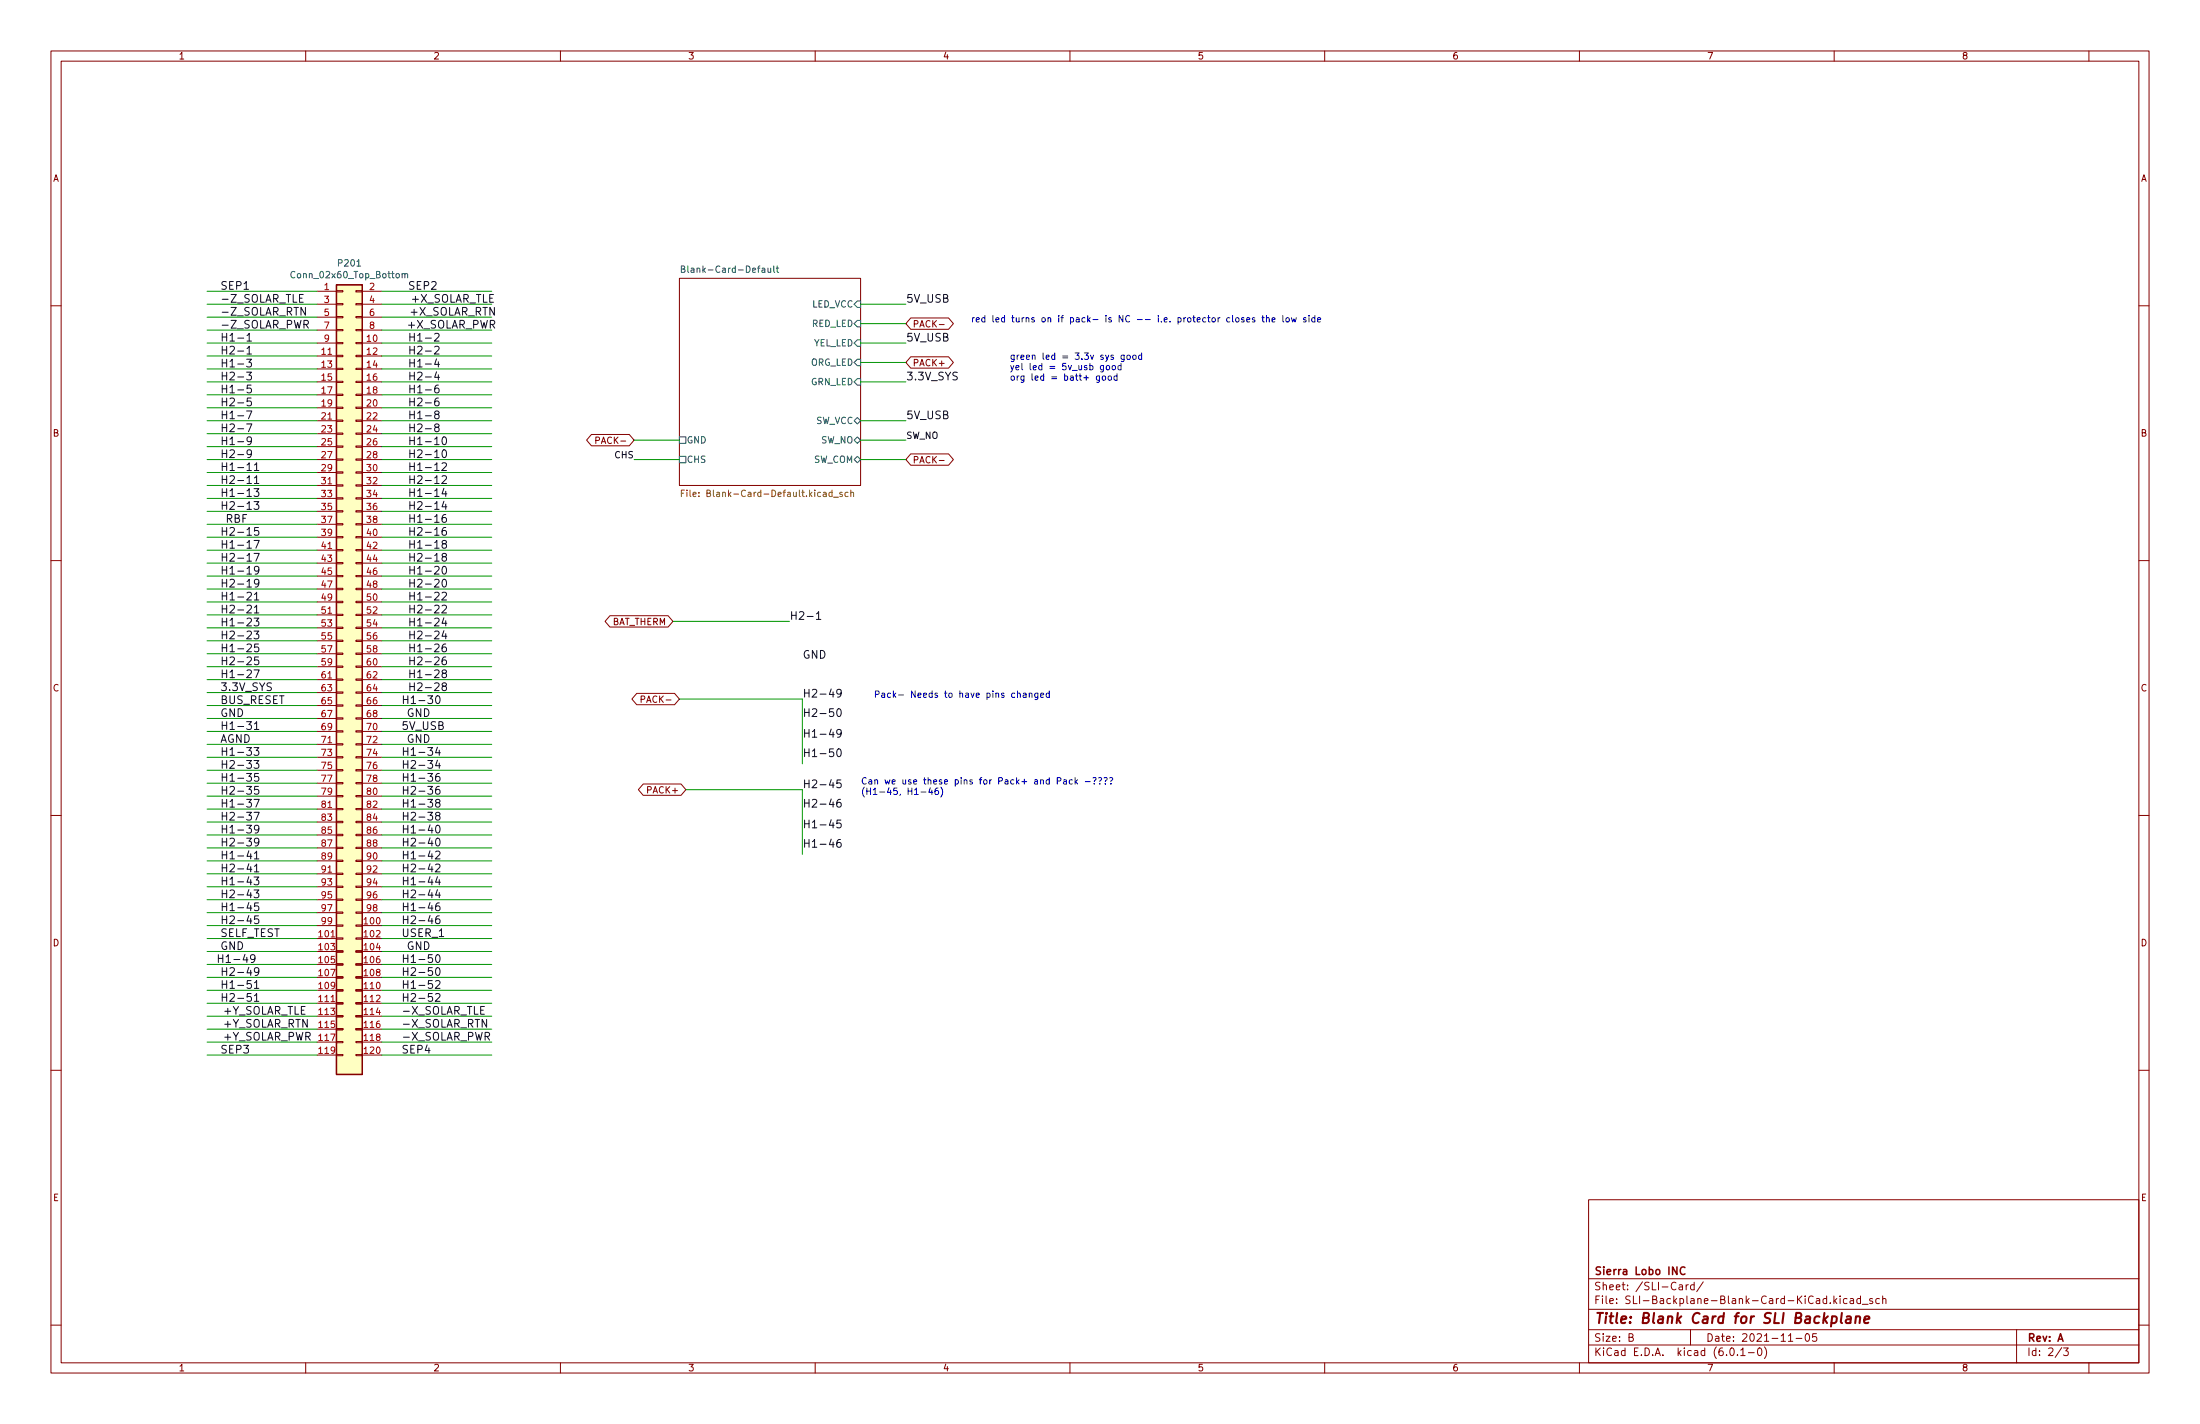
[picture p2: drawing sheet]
<svg xmlns="http://www.w3.org/2000/svg" width="432mm" height="279mm" viewBox="0 0 432 279" stroke-linecap="round" stroke-linejoin="round" font-family="sans-serif">
<g fill="none" stroke="#840000" stroke-width=".2">
<path d="M10 10h411.8v259.4h-411.8zM12 12h407.8v255.4h-407.8zM60 10v2M110 10v2M160 10v2M210 10v2M260 10v2M310 10v2M360 10v2M410 10v2M10 60h2M62.2 57.2h3.8"/>
<path d="M62.2 59.7h3.8M66 59.6h1.3v.2h-1.3zM66 57h1.3v.3h-1.3zM69.8 59.6h1.3v.2h-1.3zM69.8 57h1.3v.3h-1.3zM71.1 57.2h3.8M71.1 59.7h3.8M133.3 54.6h35.6v40.7h-35.6zM419.8 60h2M62.2 67.3h3.8M62.2 69.9h3.8M62.2 72.4h3.8"/>
<path d="M62.2 74.9h3.8M62.2 77.5h3.8M62.2 62.2h3.8M62.2 64.8h3.8M66 79.9h1.3v.2h-1.3zM66 77.3h1.3v.3h-1.3zM66 74.8h1.3v.3h-1.3zM66 72.3h1.3v.2h-1.3zM66 69.7h1.3v.3h-1.3zM66 67.2h1.3v.2h-1.3zM66 64.6h1.3v.3h-1.3zM66 62.1h1.3v.3h-1.3z"/>
<path d="M69.8 79.9h1.3v.2h-1.3zM69.8 77.3h1.3v.3h-1.3zM69.8 74.8h1.3v.3h-1.3zM69.8 72.3h1.3v.2h-1.3zM69.8 69.7h1.3v.3h-1.3zM69.8 67.2h1.3v.2h-1.3zM69.8 64.6h1.3v.3h-1.3zM69.8 62.1h1.3v.3h-1.3zM71.1 67.3h3.8M71.1 69.9h3.8M71.1 72.4h3.8M71.1 74.9h3.8"/>
<path d="M71.1 77.5h3.8M71.1 62.2h3.8M71.1 64.8h3.8M178.8 70h7.4l.9 1.1-.9 1.1h-7.4l-1-1.1zM178.8 62.4h7.4l.9 1.1-.9 1.1h-7.4l-1-1.1zM184.3 63.7h1M62.2 80h3.8M62.2 82.6h3.8M62.2 85.1h3.8M62.2 87.6h3.8M62.2 90.2h3.8M62.2 92.7h3.8"/>
<path d="M62.2 95.3h3.8M62.2 97.8h3.8M66 97.7h1.3v.2h-1.3zM66 95.1h1.3v.3h-1.3zM66 92.6h1.3v.2h-1.3zM66 90h1.3v.3h-1.3zM66 87.5h1.3v.3h-1.3zM66 85h1.3v.2h-1.3zM66 82.4h1.3v.3h-1.3zM69.8 97.7h1.3v.2h-1.3zM69.8 95.1h1.3v.3h-1.3zM69.8 92.6h1.3v.2h-1.3z"/>
<path d="M69.8 90h1.3v.3h-1.3zM69.8 87.5h1.3v.3h-1.3zM69.8 85h1.3v.2h-1.3zM69.8 82.4h1.3v.3h-1.3zM71.1 80h3.8M71.1 82.6h3.8M71.1 85.1h3.8M71.1 87.6h3.8M71.1 90.2h3.8M71.1 92.7h3.8M71.1 95.3h3.8M71.1 97.8h3.8"/>
<path d="M116.1 85.2h7.4l1 1.2-1 1.1h-7.4l-1-1.1zM116.9 86.4h.6l.1-.5-.7-.1v1.2M178.8 89.1h7.4l.9 1.1-.9 1.1h-7.4l-1-1.1zM184.3 90.4h1M10 110h2M62.2 100.3h3.8M62.2 102.9h3.8M62.2 105.4h3.8M62.2 108h3.8M62.2 110.5h3.8M62.2 113h3.8M62.2 115.6h3.8"/>
<path d="M62.2 118.1h3.8M66 118h1.3v.2h-1.3zM66 115.4h1.3v.3h-1.3zM66 112.9h1.3v.3h-1.3zM66 110.4h1.3v.2h-1.3zM66 107.8h1.3v.3h-1.3zM66 105.3h1.3v.2h-1.3zM66 102.7h1.3v.3h-1.3zM66 100.2h1.3v.3h-1.3zM69.8 118h1.3v.2h-1.3zM69.8 115.4h1.3v.3h-1.3zM69.8 112.9h1.3v.3h-1.3z"/>
<path d="M69.8 110.4h1.3v.2h-1.3zM69.8 107.8h1.3v.3h-1.3zM69.8 105.3h1.3v.2h-1.3zM69.8 102.7h1.3v.3h-1.3zM69.8 100.2h1.3v.3h-1.3zM71.1 100.3h3.8M71.1 102.9h3.8M71.1 105.4h3.8M71.1 108h3.8M71.1 110.5h3.8M71.1 113h3.8M71.1 115.6h3.8"/>
<path d="M71.1 118.1h3.8M419.8 110h2M62.2 120.7h3.8M62.2 123.2h3.8M62.2 125.7h3.8M62.2 128.3h3.8M62.2 130.8h3.8M62.2 133.4h3.8M62.2 135.9h3.8M62.2 138.4h3.8M66 138.3h1.3v.3h-1.3zM66 135.8h1.3v.2h-1.3z"/>
<path d="M66 133.2h1.3v.3h-1.3zM66 130.7h1.3v.2h-1.3zM66 128.1h1.3v.3h-1.3zM66 125.6h1.3v.3h-1.3zM66 123.1h1.3v.2h-1.3zM66 120.5h1.3v.3h-1.3zM69.8 138.3h1.3v.3h-1.3zM69.8 135.8h1.3v.2h-1.3zM69.8 133.2h1.3v.3h-1.3zM69.8 130.7h1.3v.2h-1.3zM69.8 128.1h1.3v.3h-1.3zM69.8 125.6h1.3v.3h-1.3z"/>
<path d="M69.8 123.1h1.3v.2h-1.3zM69.8 120.5h1.3v.3h-1.3zM71.1 120.7h3.8M71.1 123.2h3.8M71.1 125.7h3.8M71.1 128.3h3.8M71.1 130.8h3.8M71.1 133.4h3.8M71.1 135.9h3.8M71.1 138.4h3.8M119.7 120.8h11.4l1 1.1-1 1.1h-11.4l-.9-1.1zM125 136h7.4l.9 1.2-.9 1.1h-7.4l-1-1.1z"/>
<path d="M125.8 137.2h.6l.1-.5-.7-.1v1.2M10 160h2M62.2 141h3.8M62.2 143.5h3.8M62.2 146.1h3.8M62.2 148.6h3.8M62.2 151.1h3.8M62.2 153.7h3.8M62.2 156.2h3.8M62.2 158.8h3.8M66 158.6h1.3v.3h-1.3zM66 156.1h1.3v.2h-1.3z"/>
<path d="M66 153.5h1.3v.3h-1.3zM66 151h1.3v.3h-1.3zM66 148.5h1.3v.2h-1.3zM66 145.9h1.3v.3h-1.3zM66 143.4h1.3v.2h-1.3zM66 140.8h1.3v.3h-1.3zM69.8 158.6h1.3v.3h-1.3zM69.8 156.1h1.3v.2h-1.3zM69.8 153.5h1.3v.3h-1.3zM69.8 151h1.3v.3h-1.3zM69.8 148.5h1.3v.2h-1.3zM69.8 145.9h1.3v.3h-1.3z"/>
<path d="M69.8 143.4h1.3v.2h-1.3zM69.8 140.8h1.3v.3h-1.3zM71.1 141h3.8M71.1 143.5h3.8M71.1 146.1h3.8M71.1 148.6h3.8M71.1 151.1h3.8M71.1 153.7h3.8M71.1 156.2h3.8M71.1 158.8h3.8M126.2 153.8h7.5l.9 1.1-.9 1.2h-7.5l-.9-1.2zM419.8 160h2"/>
<path d="M62.2 161.3h3.8M62.2 163.8h3.8M62.2 166.4h3.8M62.2 168.9h3.8M62.2 171.5h3.8M62.2 174h3.8M62.2 176.5h3.8M62.2 179.1h3.8M66 178.9h1.3v.3h-1.3zM66 176.4h1.3v.3h-1.3zM66 173.9h1.3v.2h-1.3zM66 171.3h1.3v.3h-1.3z"/>
<path d="M66 168.8h1.3v.2h-1.3zM66 166.2h1.3v.3h-1.3zM66 163.7h1.3v.3h-1.3zM66 161.2h1.3v.2h-1.3zM69.8 178.9h1.3v.3h-1.3zM69.8 176.4h1.3v.3h-1.3zM69.8 173.9h1.3v.2h-1.3zM69.8 171.3h1.3v.3h-1.3zM69.8 168.8h1.3v.2h-1.3zM69.8 166.2h1.3v.3h-1.3zM69.8 163.7h1.3v.3h-1.3zM69.8 161.2h1.3v.2h-1.3z"/>
<path d="M71.1 161.3h3.8M71.1 163.8h3.8M71.1 166.4h3.8M71.1 168.9h3.8M71.1 171.5h3.8M71.1 174h3.8M71.1 176.5h3.8M71.1 179.1h3.8M62.2 181.6h3.8M62.2 184.2h3.8M62.2 186.7h3.8M62.2 189.2h3.8"/>
<path d="M62.2 191.8h3.8M62.2 194.3h3.8M62.2 196.9h3.8M62.2 199.4h3.8M66 199.3h1.3v.2h-1.3zM66 196.7h1.3v.3h-1.3zM66 194.2h1.3v.2h-1.3zM66 191.6h1.3v.3h-1.3zM66 189.1h1.3v.3h-1.3zM66 186.6h1.3v.2h-1.3zM66 184h1.3v.3h-1.3zM66 181.5h1.3v.2h-1.3z"/>
<path d="M69.8 199.3h1.3v.2h-1.3zM69.8 196.7h1.3v.3h-1.3zM69.8 194.2h1.3v.2h-1.3zM69.8 191.6h1.3v.3h-1.3zM69.8 189.1h1.3v.3h-1.3zM69.8 186.6h1.3v.2h-1.3zM69.8 184h1.3v.3h-1.3zM69.8 181.5h1.3v.2h-1.3zM71.1 181.6h3.8M71.1 184.2h3.8M71.1 186.7h3.8M71.1 189.2h3.8"/>
<path d="M71.1 191.8h3.8M71.1 194.3h3.8M71.1 196.9h3.8M71.1 199.4h3.8M10 210h2M62.2 201.9h3.8M62.2 204.5h3.8M62.2 207h3.8M66 206.9h1.3v.2h-1.3zM66 204.3h1.3v.3h-1.3zM66 201.8h1.3v.3h-1.3zM69.8 206.9h1.3v.2h-1.3z"/>
<path d="M69.8 204.3h1.3v.3h-1.3zM69.8 201.8h1.3v.3h-1.3zM71.1 201.9h3.8M71.1 204.5h3.8M71.1 207h3.8M419.8 210h2M311.8 235.4h108v32h-108zM10 260h2M311.8 256.9h108M311.8 250.9h108M329.6 252.2h.6v.9M330.2 252.4l-.5 .1-.2 .2 .2 .4 .5-.1"/>
<path d="M330.9 252.1v1M331.4 252.1l-.5 .3M332.5 252.2l-.4-.1-.3 .3 .1 .6h.6M332.5 251.6v1.5M334.3 251.5l-1.3 1.9M359.2 255.6v.2M359.9 254.3v1.5M360.1 255.2l.4 .6M360.5 254.8l-.6 .6M361.2 254.3v.1M361.2 254.8v1M362.5 254.9l-.4-.1-.3 .3 .1 .6h.6"/>
<path d="M363.2 254.9h.5l.1 .9M363.8 255.1l-.5 .1-.2 .2 .2 .4 .5-.1M365.2 254.9l-.5-.1-.3 .3 .2 .6h.6M365.2 254.3v1.5M365.5 255.9h1.2M367.5 254.9l-.3-.1-.3 .2 .1 .2 .5 .2v.3h-.6M368.9 254.9l-.5-.1-.2 .3 .1 .6h.6M369.5 254.9l.2-.1 .4 .1 .1 .9M369.5 254.3v1.5M419.8 260h2M60 267.4v2M110 267.4v2"/>
<path d="M160 267.4v2M210 267.4v2M260 267.4v2M310 267.4v2M311.8 263.9h108M311.8 260.9h108M319.7 262.4l.7-.1 .1-.2-.1-.4h-.7v1.5h.6l.3-.3a.39 .39 0 0 0-.4-.5M331.8 260.9v3M339.7 264.5h.2a.8 .8 0 0 1 .5 .7 .8 .8 0 0 1-.5 .8 1 1 0 0 1-.2-1.5zM341 265.8v.2M341.7 264.9l.4-.4v1.5M341.7 266h.8"/>
<path d="M343.2 265.4h1.1M345.1 264.6l.2-.1a.8 .8 0 0 1 .5 .7 .8 .8 0 0 1-.5 .8l-.2-.2-.2-.4zM346.3 264.3a1.72 1.72 0 0 1 0 2.2M351 263.2h.9M352.5 262.6h1.2M354.5 261.7h.2a.8 .8 0 0 1 .5 .7 .8 .8 0 0 1-.5 .8 1 1 0 0 1-.2-1.5zM356.5 261.7h-.7l-.1 .7 .2-.2 .5 .1 .2 .2-.1 .5-.2 .2-.6-.2M360 267.4v2M395.8 260.9v6.5M404.7 264.4l-1.3 1.9M405 264.5h.9l-.5 .5 .5 .2v.6l-.2 .2-.7-.2M410 267.4v2"/>
</g>
<path d="M359.6 258.4h.8l.1 .3v.5a.66 .66 0 0 1-1 .3M361.5 257.6l-.2 1.7 .2 .3M362.5 258.4h.7v1.2M363.3 258.7l-.7 .1a.4 .4 0 0 0-.3 .4 .4 .4 0 0 0 .2 .4l.7-.1M364.3 258.5a.49 .49 0 0 1 .8 .1l-.1 1M364.3 258.3l-.2 1.3M365.9 258.9l1-.2-.1-.3h-.7l-.2 .9 .2 .3 .6-.1" fill="none" stroke="#840000" stroke-width=".4"/>
<path d="M330.7 248.7a.6 .6 0 0 0-.7 0 .6 .6 0 0 0-.2 .7 .56 .56 0 0 0 .3 .6 .56 .56 0 0 0 .6-.1" fill="none" stroke="#840000" stroke-width=".3"/>
<path d="M133.3 54.6h35.6v40.7h-35.6z" fill="#fff" stroke="#fff" stroke-width=".2"/>
<g fill="none" stroke="#006464" stroke-width=".2">
<path d="M57.9 53.4a.6 .6 0 0 0-.9 .4 .6 .6 0 0 0 .6 .7l.3-.1M78.9 53.8l.5-.1 .1 .8M78.9 53.7v.8M79.5 53.9l.1-.2h.3l.1 .8M133.7 52.8l.6-.1v-.4l-.6-.1v1.3h.5l.3-.5-.3-.2M150.7 52.6l.1 .8 .5-.1M151.3 52.6v.9M151.9 52.2v1.1l.2 .2M152.4 52.6h.4M152.5 52.2v1.1l.3 .2M168.3 59.1h.6v1.2h-.6l-.7-.6zM168.3 70.5h.6v1.3h-.6l-.7-.7z"/>
<path d="M168.3 74.3h.6v1.3h-.6l-.7-.7zM168.3 66.7h.6v1.2h-.6l-.7-.6zM168.3 62.9h.6v1.2h-.6l-.7-.6zM133.3 85.7h1.3v1.3h-1.3zM133.3 89.5h1.3v1.3h-1.3zM167.6 86.4l.7-.7 .6 .7-.6 .6zM167.6 90.2l.7-.7 .6 .7-.6 .6zM167.6 82.6l.7-.7 .6 .7-.6 .6z"/>
</g>
<path d="M133.7 96.8h.5M134.3 96.2h-.6v1.2M134.8 96.2v.1M134.8 96.6v.8M135.4 96.2v1l.2 .2M163.6 97.6h1M165.3 96.6h-.3l-.2 .2 .1 .1 .4 .2v.3h-.5M166.4 96.6h-.3l-.3 .2 .2 .6h.4M167 96.7l.5-.1v.8M167 96.2v1.2" fill="none" stroke="#725600" stroke-width=".2"/>
<path d="M66 55.9h5.1v154.9h-5.1z" fill="#ffffc2" stroke="#ffffc2" stroke-width=".2"/>
<path d="M66 55.9h5.1v154.9h-5.1z" fill="none" stroke="#840000" stroke-width=".25"/>
<g fill="none" stroke="#0f0f0f" stroke-width=".2">
<path d="M58.8 58.5h.5M59.5 57.8h-.7v1.5h.7M48.4 73h1l-.6 .6 .5 .1v.7l-.2 .1-.7-.1M48.4 70.5h1l-.6 .6 .5 .1v.7l-.2 .1-.7-.1M48.5 65.8l.4-.4v1.5M48.5 68.4l.4-.5v1.6M48.5 66.9h.9M48.5 69.5h.9M49.3 75.6h-.7l-.1 .7 .2-.2 .5 .1 .2 .2-.1 .5-.2 .2-.6-.2M49.3 78.1h-.7l-.1 .7 .2-.1 .5 .1 .2 .2-.1 .5-.2 .1-.6-.1M59.7 63.7l.7-.1 .1-.2v-.4l-.3-.1h-.5v1.5M59.9 60.3v1.5l-.8-1.5v1.5"/>
<path d="M60 63.7l.5 .7M85.3 68.1l.6-.2 .2 .2 .1 .3-1 1.1h1M85.3 65.5l.6-.1 .2 .1 .1 .3-1 1.1h1M85.7 72.9l-.4 1.1h1M85.7 70.4l-.4 1.1h1M86 78.1a.6 .6 0 0 0-.7 .7v.5l.2 .3h.4l.2-.1 .1-.5-.2-.2-.4-.1-.3 .3M86 75.6a.6 .6 0 0 0-.7 .6v.6l.2 .2 .4 .1 .2-.2 .1-.5-.2-.2-.4-.1-.3 .3M86 71v1M86 73.5v1M48.4 80.6h1l-.6 1.6M48.4 83.2h1l-.6 1.5M48.5 92.3h.9"/>
<path d="M48.5 94.9h.9M49.4 86.4l-.3 .3-.5-.1-.1-.2 .1-.6 .5-.1 .2 .2a1.01 1.01 0 0 1-.4 1.3h-.3M49.4 88.9l-.3 .3-.5-.1-.1-.2 .1-.6h.5l.2 .1a1.01 1.01 0 0 1-.4 1.4h-.3M49.9 95.9h.9l-.5 .6 .4 .1v.7l-.2 .1-.6-.1M49.9 98.4h.9l-.5 .6 .4 .1v.7l-.2 .1-.6-.1M49.9 91.2l.5-.4v1.5M49.9 93.8l.5-.5v1.6M49.9 92.3h.9M49.9 94.9h.9M85.6 83.8l-.3-.3 .1-.2 .2-.1 .4 .1 .2 .2-.1 .2-.6 .2-.2 .2v.3l.3 .3h.3l.3-.3v-.3l-.3-.3M85.6 81.3l-.3-.3 .1-.2 .2-.2 .4 .1 .2 .2-.1 .2-.6 .3-.2 .2v.3l.3 .3h.3l.3-.3v-.3l-.3-.3M86.8 90.9l.5-.1 .3 .1v.3l-.9 1.1h.9"/>
<path d="M86.8 93.5l.5-.2 .3 .2v.3l-.9 1.1h.9M86.9 85.9l.2-.2a.81 .81 0 0 1 .6 .8 .81 .81 0 0 1-.6 .7l-.2-.1-.1-.4zM87 88.3h.1a.81 .81 0 0 1 .6 .7 .81 .81 0 0 1-.6 .8 1.01 1.01 0 0 1-.1-1.5zM87.1 98.3l-.3 1.1h.9M87.1 95.8l-.3 1.1h.9M87.5 96.4v1M87.5 98.9v1M48.5 116.3l.6-.1 .2 .1 .1 .3-1 1.1h1M48.5 118.9l.6-.2 .2 .2 .1 .3-1 1.1h1M49.9 108.6h1l-.7 1.5M49.9 106h1l-.7 1.6M49.9 116.6l.5-.4v1.5"/>
<path d="M49.9 119.2l.5-.5v1.6M49.9 117.7h.9M50.7 103.5h-.7l-.1 .7 .3-.1 .5 .1 .1 .2-.1 .5-.2 .1-.6-.1M50.8 114.3l-.3 .3-.4-.1-.2-.2 .2-.6h.4l.2 .1a1.01 1.01 0 0 1-.3 1.4h-.3M50.8 111.8l-.3 .3-.4-.1-.2-.2 .2-.6 .4-.1 .2 .2a1.01 1.01 0 0 1-.3 1.3h-.3M86.8 118.9l.5-.2 .3 .2v.3l-.9 1.1h.9M86.8 116.3l.5-.1 .3 .1v.3l-.9 1.1h.9M86.9 113.8l.2-.1a.81 .81 0 0 1 .6 .7 .81 .81 0 0 1-.6 .8l-.2-.2-.1-.4zM86.9 111.3l.2-.2a.81 .81 0 0 1 .6 .8 .81 .81 0 0 1-.6 .7l-.2-.1-.1-.4zM87.1 109.2l-.3-.3v-.2l.3-.1 .4 .1 .1 .2v.2l-.7 .2-.1 .2v.3l.3 .3h.2l.3-.3v-.3l-.3-.3M87.1 106.7l-.3-.3v-.2l.3-.2 .4 .1 .1 .2v.2l-.7 .3-.1 .2v.3l.3 .3h.2l.3-.3v-.3l-.3-.3M87.5 101a.6 .6 0 0 0-.7 .6v.6l.1 .2 .4 .1 .3-.2v-.5l-.1-.2-.4-.1-.3 .3"/>
<path d="M87.5 103.5a.6 .6 0 0 0-.7 .7v.5l.1 .3h.4l.3-.1v-.5l-.1-.2-.4-.1-.3 .3M49.9 131.4h1l-.7 1.6M49.9 123.8h.9l-.5 .6 .4 .1v.7l-.2 .1-.6-.1M49.9 121.3h.9l-.5 .6 .4 .1v.7l-.2 .1-.6-.1M49.9 120.3h.9M50.7 128.9h-.7l-.1 .7 .3-.1 .5 .1 .1 .2-.1 .5-.2 .1-.6-.1M50.7 126.4h-.7l-.1 .7 .3-.2 .5 .1 .1 .2-.1 .5-.2 .2-.6-.2M85.6 136.7l.3-.2a.81 .81 0 0 1 .5 .8 .81 .81 0 0 1-.5 .7l-.3-.1-.1-.4zM87.1 132.1l-.3-.3v-.2l.3-.2 .4 .1 .1 .2v.2l-.7 .3-.1 .2v.3l.3 .3 .4-.1 .1-.2v-.3l-.3-.3M87.1 134.6l-.3-.3v-.2l.3-.1 .4 .1 .1 .2v.2l-.7 .2-.1 .2v.3l.3 .3 .4-.1 .1-.2v-.3l-.3-.3M87.1 121.2l-.3 1.1h.9M87.1 123.7l-.3 1.1h.9"/>
<path d="M87.5 128.9a.6 .6 0 0 0-.7 .7v.5l.1 .3h.4l.3-.1v-.5l-.1-.2-.4-.1-.3 .3M87.5 126.4a.6 .6 0 0 0-.7 .6v.6l.1 .2 .4 .1 .3-.2v-.5l-.1-.2-.4-.1-.3 .3M87.5 121.8v1M87.5 124.3v1M160.2 120.4l.5-.4v1.5M160.2 121.5h.9M164.4 139.2l.2-.1a.81 .81 0 0 1 .5 .7 .81 .81 0 0 1-.5 .8l-.2-.2-.2-.4zM165.1 135.9l-.3 .3-.4-.1-.2-.2 .2-.6h.4l.2 .1a1.01 1.01 0 0 1-.3 1.4h-.3M48.4 141.6h1l-.6 .6 .5 .1v.7l-.2 .1-.7-.1M49.9 159.4h1l-.7 1.5M49.9 156.8h1l-.7 1.6M49.9 146.7h.9l-.5 .6 .4 .1v.7l-.2 .1-.6-.1"/>
<path d="M49.9 149.2h.9l-.5 .6 .4 .1v.7l-.2 .1-.6-.1M49.9 142l.5-.4v1.5M49.9 143.1h.9M50.7 151.8h-.7l-.1 .7 .3-.2 .5 .1 .1 .2-.1 .5-.2 .2-.6-.2M50.7 154.3h-.7l-.1 .7 .3-.1 .5 .1 .1 .2-.1 .5-.2 .1-.6-.1M85.8 157.5l-.3-.3 .1-.2 .2-.2 .4 .1 .2 .2-.1 .2-.7 .3-.1 .2v.3l.3 .3 .4-.1 .2-.2v-.3l-.3-.3M85.9 149.1l-.4 1.1h.9M85.9 146.6l-.4 1.1h.9M86.2 151.8a.6 .6 0 0 0-.7 .6v.6l.1 .2 .5 .1 .2-.2 .1-.5-.2-.2-.4-.1-.3 .3M86.2 154.3a.6 .6 0 0 0-.7 .7v.5l.1 .3h.5l.2-.1 .1-.5-.2-.2-.4-.1-.3 .3M86.2 147.2v1M86.2 149.7v1"/>
<path d="M164.5 147l.1-.1a.81 .81 0 0 1 .5 .8 .81 .81 0 0 1-.5 .8 1.01 1.01 0 0 1-.1-1.5zM165 156.8a.6 .6 0 0 0-.8 .7v.6l.2 .2 .4 .1 .2-.2 .1-.5-.1-.2-.5-.1-.3 .3M165 153h-.7l-.1 .8 .3-.2 .5 .1 .1 .2-.1 .5-.2 .2-.6-.2M165.1 143.8l-.3 .3-.4-.1-.2-.2 .2-.6 .4-.1 .2 .2a1.01 1.01 0 0 1-.3 1.3h-.3M48.8 169.5l-.3 1.1h.9M48.8 166.9l-.3 1.1h.9M49.9 172.1h.9l-.5 .6 .4 .1v.7l-.2 .1-.6-.1M49.9 174.6h.9l-.5 .6 .4 .1v.7l-.2 .1-.6-.1M49.9 170l.5-.5v1.6M49.9 167.4l.5-.4v1.5M49.9 171.1h.9M49.9 168.5h.9"/>
<path d="M50.7 177.2h-.7l-.1 .7 .3-.2 .5 .1 .1 .2-.1 .5-.2 .2-.6-.2M50.7 179.7h-.7l-.1 .7 .3-.1 .5 .1 .1 .2-.1 .5-.2 .1-.6-.1M50.8 162.6l-.3 .3-.4-.1-.2-.2 .2-.6 .4-.1 .2 .2a1.01 1.01 0 0 1-.3 1.3h-.3M50.8 165.1l-.3 .3-.4-.1-.2-.2 .2-.6h.4l.2 .1a1.01 1.01 0 0 1-.3 1.4h-.3M85.5 167.1l.6-.1 .2 .1 .1 .3-1 1.1h1M85.5 169.7l.6-.2 .2 .2 .1 .3-1 1.1h1M85.6 164.6l.3-.1a.81 .81 0 0 1 .5 .7 .81 .81 0 0 1-.5 .8l-.3-.2-.1-.4zM85.7 162l.2-.1a.81 .81 0 0 1 .5 .8 .81 .81 0 0 1-.5 .7 1.01 1.01 0 0 1-.2-1.4zM85.8 160l-.3-.3 .1-.2 .2-.1 .4 .1 .2 .2-.1 .2-.7 .2-.1 .2v.3l.3 .3 .4-.1 .2-.2v-.3l-.3-.3M85.9 172l-.4 1.1h.9M85.9 174.5l-.4 1.1h.9M86.2 179.7a.6 .6 0 0 0-.7 .7v.5l.1 .3h.5l.2-.1 .1-.5-.2-.2-.4-.1-.3 .3"/>
<path d="M86.2 177.2a.6 .6 0 0 0-.7 .6v.6l.1 .2 .5 .1 .2-.2 .1-.5-.2-.2-.4-.1-.3 .3M86.2 172.6v1M86.2 175.1v1M165 164.7a.6 .6 0 0 0-.8 .7v.5l.2 .3h.4l.2-.1 .1-.5-.1-.2-.5-.1-.3 .3M165 160.9h-.7l-.1 .7 .3-.1 .5 .1 .1 .2-.1 .5-.2 .1-.6-.1M49.3 194.9h-.7l-.1 .8 .2-.2 .5 .1 .2 .2-.1 .5-.2 .2-.6-.2M49.3 192.4h-.7l-.1 .7 .2-.1 .5 .1 .2 .2-.1 .5-.2 .1-.6-.1M49.9 195.4l.5-.5v1.6M49.9 192.8l.5-.4v1.5M49.9 196.5h.9M49.9 193.9h.9M50 188l-.2 .3-.5-.1-.1-.2 .1-.6 .5-.1 .2 .2a1.01 1.01 0 0 1-.4 1.3h-.3"/>
<path d="M50.8 190.5l-.3 .3-.4-.1-.2-.2 .2-.6h.4l.2 .1a1.01 1.01 0 0 1-.3 1.4h-.3M85.5 192.5l.6-.1 .2 .1 .1 .3-1 1.1h1M85.5 195.1l.6-.2 .2 .2 .1 .3-1 1.1h1M85.6 190l.3-.1a.81 .81 0 0 1 .5 .7 .81 .81 0 0 1-.5 .8l-.3-.2-.1-.4zM85.6 187.5l.3-.2a.81 .81 0 0 1 .5 .8 .81 .81 0 0 1-.5 .7l-.3-.1-.1-.4zM95.1 197.5h-.8v1.5h.8M95.2 203.4l.7-.1 .2-.2-.1-.4-.2-.1h-.6v1.5M95.5 200v1.5l-.9-1.5v1.5M95.6 203.4l.5 .7"/>
</g>
<g fill="none" stroke="#0000c2" stroke-width=".2">
<path d="M215.8 73.8v1l-.2 .2h-.3M215.8 73.8h-.4l-.2 .2 .1 .5h.5M216.5 73.8h.3l.2 .2v.4l-.2 .2-.5-.2zM216.6 71.7v1l-.3 .3-.3-.1M216.6 71.8l-.4-.1-.2 .3 .1 .5h.5M217.2 71.8l.3-.1 .3 .3v.3l-.3 .3-.4-.3zM217.6 73.8h.3l.3 .2v.4l-.3 .2-.4-.2zM218.3 71.8l.2-.1 .4 .1v.5l-.1 .2-.5-.1zM219.2 73.8h-.3l-.3 .2 .2 .5h.4M219.2 73.3v1.3M220 71.8l-.3-.1-.3 .3 .1 .5h.5M220 71.3v1.3"/>
<path d="M220.6 69.7v1l-.2 .2h-.3M220.6 69.7h-.3l-.3 .2 .1 .6h.5M221.3 69.7h.3l.2 .2v.4l-.2 .2-.4-.2zM222.4 69.7h.3l.3 .2v.4l-.3 .2-.4-.2zM224.1 69.7h-.4l-.2 .2 .1 .6h.5M224.1 69.2v1.3M241.9 61.9v1.1l.2 .2M242.6 62.4l.3-.1 .3 .3v.3l-.3 .3-.4-.3zM244.2 62.4l-.3-.1-.2 .2v.2l.5 .1v.3h-.5M244.7 62.8l.6-.2-.1-.2-.3-.1-.2 .2 .1 .6h.4M246.3 62.4l-.3-.1-.2 .2 .1 .2 .4 .1v.3h-.5M247.7 62.3h.4"/>
<path d="M247.8 61.9v1.1l.3 .2M248.6 62.5l.5-.1v.8M248.6 61.9v1.3M249.7 62.8l.6-.2-.1-.2-.4-.1-.1 .2v.6h.5M251.8 61.9v1.1l.2 .2M252.5 62.4l.3-.1 .2 .3v.3l-.2 .3-.4-.3zM253.5 62.3l.2 .9 .3-.6 .2 .6 .2-.9M256.3 62.4l-.3-.1-.2 .2 .1 .2 .4 .1v.3h-.5M256.9 61.9v.1M256.9 62.3v.9M258.1 62.4l-.4-.1-.2 .3 .1 .5h.5M258.1 61.9v1.3"/>
<path d="M258.6 62.8l.6-.2v-.2l-.4-.1-.2 .2 .1 .6h.5M199.7 136.1h.5l.1 .7M199.7 135.6v1.2M200.9 136.1h.4l.1 .7M201.4 136.3l-.4 .1-.2 .1 .2 .3h.4M202 136.1h.5l.1 .7M202 136v.8M203.7 136v1l-.2 .3-.3-.1M203.7 136.1l-.4-.1-.2 .2 .1 .6h.5M204.2 136.4l.6-.1v-.2l-.4-.1-.2 .2 .1 .6h.5M205.9 136.1l-.3-.1-.3 .2 .2 .6h.4M205.9 135.6v1.2"/>
<path d="M180.8 155.4h.9M182.6 154.6l-.3 .9h.8M182.9 155v.9M184.1 154.6l-.4 .1-.1 .2-.1 .7 .2 .3 .5-.1v-.5l-.1-.1-.4-.1-.2 .2M184.6 154.4a1.46 1.46 0 0 1 0 2M207.5 153.2h.6l.1-.5-.7-.1v1.2M208.8 153.1h.5v.7M209.3 153.3l-.4 .1-.2 .1 .2 .3h.4M210.5 153.1l-.4-.1-.2 .2 .1 .6h.5M211 152.6v1.2M211.1 153.4l.4 .4M211.5 153l-.5 .5"/>
<path d="M213 153.4h1M214.5 152.6h.4l.2 .2-.3 .6M214.8 153.7v.1M215.6 152.6h.4l.2 .2-.3 .6M215.9 153.7v.1M216.7 152.6h.4l.2 .2-.4 .6M216.9 153.7v.1M217.8 152.6h.4l.2 .2-.4 .6M218 153.7v.1"/>
</g>
<g fill="none" stroke="#009600" stroke-width=".2">
<path d="M40.6 57.2h21.6M40.6 59.7h21.6M74.9 57.2h21.6M74.9 59.7h21.6M168.9 59.7h8.9M40.6 72.4h21.6M40.6 69.9h21.6M40.6 74.9h21.6M40.6 67.3h21.6M40.6 62.2h21.6M40.6 64.8h21.6M40.6 77.5h21.6"/>
<path d="M74.9 72.4h21.6M74.9 69.9h21.6M74.9 74.9h21.6M74.9 67.3h21.6M74.9 62.2h21.6M74.9 64.8h21.6M74.9 77.5h21.6M168.9 74.9h8.9M168.9 67.3h8.9M168.9 71.1h8.9M168.9 63.5h8.9M40.6 90.2h21.6"/>
<path d="M40.6 82.6h21.6M40.6 97.8h21.6M40.6 95.3h21.6M40.6 92.7h21.6M40.6 87.6h21.6M40.6 80h21.6M40.6 85.1h21.6M74.9 90.2h21.6M74.9 82.6h21.6M74.9 97.8h21.6M74.9 95.3h21.6M74.9 92.7h21.6"/>
<path d="M74.9 87.6h21.6M74.9 80h21.6M74.9 85.1h21.6M124.5 86.4h8.8M124.5 90.2h8.8M168.9 86.4h8.9M168.9 90.2h8.9M168.9 82.6h8.9M40.6 115.6h21.6M40.6 113h21.6M40.6 118.1h21.6M40.6 108h21.6"/>
<path d="M40.6 110.5h21.6M40.6 105.4h21.6M40.6 100.3h21.6M40.6 102.9h21.6M74.9 115.6h21.6M74.9 113h21.6M74.9 118.1h21.6M74.9 108h21.6M74.9 110.5h21.6M74.9 105.4h21.6M74.9 100.3h21.6M74.9 102.9h21.6"/>
<path d="M40.6 135.9h21.6M40.6 138.4h21.6M40.6 133.4h21.6M40.6 120.7h21.6M40.6 123.2h21.6M40.6 125.7h21.6M40.6 128.3h21.6M40.6 130.8h21.6M74.9 135.9h21.6M74.9 138.4h21.6M74.9 133.4h21.6M74.9 120.7h21.6"/>
<path d="M74.9 123.2h21.6M74.9 125.7h21.6M74.9 128.3h21.6M74.9 130.8h21.6M132.1 121.9h22.8M133.3 137.2h24.2v12.7M40.6 146.1h21.6M40.6 148.6h21.6M40.6 141h21.6M40.6 153.7h21.6M40.6 151.1h21.6M40.6 156.2h21.6"/>
<path d="M40.6 158.8h21.6M40.6 143.5h21.6M74.9 146.1h21.6M74.9 148.6h21.6M74.9 141h21.6M74.9 153.7h21.6M74.9 151.1h21.6M74.9 156.2h21.6M74.9 158.8h21.6M74.9 143.5h21.6M134.6 154.9h22.9v12.7M40.6 176.5h21.6"/>
<path d="M40.6 179.1h21.6M40.6 161.3h21.6M40.6 171.5h21.6M40.6 174h21.6M40.6 166.4h21.6M40.6 163.8h21.6M40.6 168.9h21.6M74.9 176.5h21.6M74.9 179.1h21.6M74.9 161.3h21.6M74.9 171.5h21.6M74.9 174h21.6"/>
<path d="M74.9 166.4h21.6M74.9 163.8h21.6M74.9 168.9h21.6M40.6 199.4h21.6M40.6 186.7h21.6M40.6 184.2h21.6M40.6 181.6h21.6M40.6 191.8h21.6M40.6 194.3h21.6M40.6 189.2h21.6M40.6 196.9h21.6M74.9 199.4h21.6"/>
<path d="M74.9 186.7h21.6M74.9 184.2h21.6M74.9 181.6h21.6M74.9 191.8h21.6M74.9 194.3h21.6M74.9 189.2h21.6M74.9 196.9h21.6M40.6 204.5h21.6M40.6 201.9h21.6M40.6 207h21.6M74.9 204.5h21.6M74.9 201.9h21.6"/>
<path d="M74.9 207h21.6"/>
</g>
<text font-size="2.8" fill="#840000" x="312.8" y="259.7">Title: Blank Card for SLI Backplane</text>
<g font-size="2.1" fill="#0f0f0f">
<text x="43.2" y="56.8">SEP1</text>
<text x="43.2" y="59.4">-Z_SOLAR_TLE</text>
<text x="80" y="56.8">SEP2</text>
<text x="80.5" y="59.4">+X_SOLAR_TLE</text>
<text x="177.8" y="59.4">5V_USB</text>
<text x="43.2" y="61.9">-Z_SOLAR_RTN</text>
<text x="43.2" y="64.5">-Z_SOLAR_PWR</text>
<text x="79.8" y="64.5">+X_SOLAR_PWR</text>
<text x="80.3" y="61.9">+X_SOLAR_RTN</text>
<text x="43.2" y="67">H1-1</text>
<text x="43.2" y="69.5">H2-1</text>
<text x="80" y="69.5">H2-2</text>
<text x="80" y="67">H1-2</text>
<text x="177.8" y="67">5V_USB</text>
<text x="43.2" y="77.2">H1-5</text>
<text x="43.2" y="74.6">H2-3</text>
<text x="43.2" y="72.1">H1-3</text>
<text x="80" y="74.6">H2-4</text>
<text x="80" y="72.1">H1-4</text>
<text x="80" y="77.2">H1-6</text>
<text x="177.8" y="74.6">3.3V_SYS</text>
<text x="43.2" y="82.2">H1-7</text>
<text x="43.2" y="79.7">H2-5</text>
<text x="80" y="79.7">H2-6</text>
<text x="80" y="82.2">H1-8</text>
<text x="177.8" y="82.2">5V_USB</text>
<text x="43.2" y="87.3">H1-9</text>
<text x="43.2" y="84.8">H2-7</text>
<text x="43.2" y="89.9">H2-9</text>
<text x="80" y="87.3">H1-10</text>
<text x="80" y="84.8">H2-8</text>
<text x="80" y="89.9">H2-10</text>
<text x="43.2" y="92.4">H1-11</text>
<text x="43.2" y="94.9">H2-11</text>
<text x="80" y="92.4">H1-12</text>
<text x="80" y="94.9">H2-12</text>
<text x="43.2" y="97.5">H1-13</text>
<text x="43.2" y="100">H2-13</text>
<text x="80" y="100">H2-14</text>
<text x="80" y="97.5">H1-14</text>
<text x="43.2" y="105.1">H2-15</text>
<text x="43.2" y="107.6">H1-17</text>
<text x="44.2" y="102.6">RBF</text>
<text x="80" y="102.6">H1-16</text>
<text x="80" y="107.6">H1-18</text>
<text x="80" y="105.1">H2-16</text>
<text x="43.2" y="112.7">H1-19</text>
<text x="43.2" y="110.2">H2-17</text>
<text x="80" y="110.2">H2-18</text>
<text x="80" y="112.7">H1-20</text>
<text x="43.2" y="115.3">H2-19</text>
<text x="43.2" y="117.8">H1-21</text>
<text x="80" y="115.3">H2-20</text>
<text x="80" y="117.8">H1-22</text>
<text x="43.2" y="120.3">H2-21</text>
<text x="43.2" y="125.4">H2-23</text>
<text x="43.2" y="122.9">H1-23</text>
<text x="80" y="122.9">H1-24</text>
<text x="80" y="120.3">H2-22</text>
<text x="80" y="125.4">H2-24</text>
<text x="154.9" y="121.6">H2-1</text>
<text x="43.2" y="130.5">H2-25</text>
<text x="43.2" y="128">H1-25</text>
<text x="80" y="130.5">H2-26</text>
<text x="80" y="128">H1-26</text>
<text x="157.5" y="129.2">GND</text>
<text x="43.2" y="133">H1-27</text>
<text x="43.2" y="135.6">3.3V_SYS</text>
<text x="80" y="133">H1-28</text>
<text x="80" y="135.6">H2-28</text>
<text x="157.5" y="136.8">H2-49</text>
<text x="43.2" y="143.2">H1-31</text>
<text x="43.2" y="140.7">GND</text>
<text x="43.2" y="138.1">BUS_RESET</text>
<text x="78.7" y="138.1">H1-30</text>
<text x="78.7" y="143.2">5V_USB</text>
<text x="79.8" y="140.7">GND</text>
<text x="157.5" y="140.7">H2-50</text>
<text x="43.2" y="148.3">H1-33</text>
<text x="43.2" y="145.7">AGND</text>
<text x="78.7" y="148.3">H1-34</text>
<text x="79.8" y="145.7">GND</text>
<text x="157.5" y="144.7">H1-49</text>
<text x="157.5" y="148.5">H1-50</text>
<text x="43.2" y="153.4">H1-35</text>
<text x="43.2" y="155.9">H2-35</text>
<text x="43.2" y="150.8">H2-33</text>
<text x="78.7" y="150.8">H2-34</text>
<text x="78.7" y="153.4">H1-36</text>
<text x="78.7" y="155.9">H2-36</text>
<text x="157.5" y="154.6">H2-45</text>
<text x="43.2" y="161">H2-37</text>
<text x="43.2" y="158.4">H1-37</text>
<text x="78.7" y="158.4">H1-38</text>
<text x="78.7" y="161">H2-38</text>
<text x="157.5" y="158.4">H2-46</text>
<text x="43.2" y="163.5">H1-39</text>
<text x="43.2" y="166.1">H2-39</text>
<text x="78.7" y="166.1">H2-40</text>
<text x="78.7" y="163.5">H1-40</text>
<text x="157.5" y="162.5">H1-45</text>
<text x="157.5" y="166.3">H1-46</text>
<text x="43.2" y="173.7">H1-43</text>
<text x="43.2" y="171.1">H2-41</text>
<text x="43.2" y="168.6">H1-41</text>
<text x="78.7" y="168.6">H1-42</text>
<text x="78.7" y="173.7">H1-44</text>
<text x="78.7" y="171.1">H2-42</text>
<text x="43.2" y="178.8">H1-45</text>
<text x="43.2" y="176.2">H2-43</text>
<text x="78.7" y="178.8">H1-46</text>
<text x="78.7" y="176.2">H2-44</text>
<text x="43.2" y="183.8">SELF_TEST</text>
<text x="43.2" y="181.3">H2-45</text>
<text x="78.7" y="181.3">H2-46</text>
<text x="78.7" y="183.8">USER_1</text>
<text x="42.4" y="188.9">H1-49</text>
<text x="43.2" y="186.4">GND</text>
<text x="43.2" y="191.5">H2-49</text>
<text x="78.7" y="191.5">H2-50</text>
<text x="78.7" y="188.9">H1-50</text>
<text x="79.8" y="186.4">GND</text>
<text x="43.2" y="196.5">H2-51</text>
<text x="43.2" y="194">H1-51</text>
<text x="78.7" y="194">H1-52</text>
<text x="78.7" y="196.5">H2-52</text>
<text x="43.7" y="199.1">+Y_SOLAR_TLE</text>
<text x="43.7" y="201.6">+Y_SOLAR_RTN</text>
<text x="78.7" y="199.1">-X_SOLAR_TLE</text>
<text x="78.7" y="201.6">-X_SOLAR_RTN</text>
<text x="43.2" y="206.7">SEP3</text>
<text x="43.7" y="204.2">+Y_SOLAR_PWR</text>
<text x="78.7" y="204.2">-X_SOLAR_PWR</text>
<text x="78.7" y="206.7">SEP4</text>
</g>
<g font-size="2.1" fill="#840000">
<text x="312.8" y="250.2">Sierra Lobo INC</text>
<text x="312.8" y="255.9">File: SLI-Backplane-Blank-Card-KiCad.kicad_sch</text>
<text x="312.8" y="253.2">Sheet: /SLI-Card/</text>
<text x="312.8" y="263.2">Size: B</text>
<text x="334.8" y="263.2">Date: 2021-11-05</text>
<text x="397.8" y="263.2">Rev: A</text>
<text x="312.8" y="266">KiCad E.D.A. kicad (6.0.1-0)</text>
<text x="397.8" y="266">Id: 2/3</text>
</g>
<g font-size="1.8" fill="#840000">
<text x="35" y="11.7">1</text>
<text x="85" y="11.7">2</text>
<text x="135" y="11.7">3</text>
<text x="185" y="11.7">4</text>
<text x="235" y="11.7">5</text>
<text x="285" y="11.7">6</text>
<text x="335" y="11.7">7</text>
<text x="385" y="11.7">8</text>
<text x="10.3" y="35.6">A</text>
<text x="420.1" y="35.6">A</text>
<text x="179.1" y="64.2">PACK-</text>
<text x="179.1" y="71.8">PACK+</text>
<text x="10.3" y="85.7">B</text>
<text x="117.6" y="87.1">PACK-</text>
<text x="420.1" y="85.7">B</text>
<text x="179.1" y="90.9">PACK-</text>
<text x="119.9" y="122.6">BAT_THERM</text>
<text x="10.3" y="135.6">C</text>
<text x="126.5" y="137.9">PACK-</text>
<text x="420.1" y="135.6">C</text>
<text x="127.3" y="155.7">PACK+</text>
<text x="10.3" y="185.7">D</text>
<text x="420.1" y="185.7">D</text>
<text x="10.4" y="235.7">E</text>
<text x="420.2" y="235.7">E</text>
<text x="35" y="269.1">1</text>
<text x="85" y="269.1">2</text>
<text x="135" y="269.1">3</text>
<text x="185" y="269.1">4</text>
<text x="235" y="269.1">5</text>
<text x="285" y="269.1">6</text>
<text x="335" y="269.1">7</text>
<text x="385" y="269.1">8</text>
</g>
<g font-size="1.8" fill="#006464">
<text x="66.5" y="52.3">P201</text>
<text x="135.2" y="53.5">Blank-Card-Default</text>
<text x="57.7" y="54.6">Conn_02x60_Top_Bottom</text>
<text x="159.3" y="60.3">LED_VCC</text>
<text x="159.3" y="64.1">RED_LED</text>
<text x="159" y="71.8">ORG_LED</text>
<text x="159.6" y="67.9">YEL_LED</text>
<text x="159.1" y="75.6">GRN_LED</text>
<text x="160" y="83.2">SW_VCC</text>
<text x="134.7" y="87">GND</text>
<text x="161.1" y="87">SW_NO</text>
<text x="134.7" y="90.8">CHS</text>
<text x="159.6" y="90.8">SW_COM</text>
</g>
<g font-size="1.8" fill="#a90000">
<text x="63.6" y="56.9">1</text>
<text x="63.6" y="59.4">3</text>
<text x="72.5" y="56.9">2</text>
<text x="72.5" y="59.4">4</text>
<text x="63.6" y="62">5</text>
<text x="63.6" y="64.5">7</text>
<text x="72.5" y="62">6</text>
<text x="72.5" y="64.5">8</text>
<text x="63.2" y="69.6">11</text>
<text x="63.6" y="67.1">9</text>
<text x="72" y="67.1">10</text>
<text x="72" y="69.6">12</text>
<text x="63.2" y="72.1">13</text>
<text x="63.2" y="74.7">15</text>
<text x="63.2" y="77.2">17</text>
<text x="72" y="72.1">14</text>
<text x="72" y="74.7">16</text>
<text x="72" y="77.2">18</text>
<text x="63.2" y="79.8">19</text>
<text x="63.2" y="82.3">21</text>
<text x="72" y="79.8">20</text>
<text x="72" y="82.3">22</text>
<text x="63.2" y="84.8">23</text>
<text x="63.2" y="87.4">25</text>
<text x="63.2" y="89.9">27</text>
<text x="72" y="84.8">24</text>
<text x="72" y="87.4">26</text>
<text x="72" y="89.9">28</text>
<text x="63.2" y="92.5">29</text>
<text x="63.2" y="95">31</text>
<text x="72" y="92.5">30</text>
<text x="72" y="95">32</text>
<text x="63.2" y="97.5">33</text>
<text x="63.2" y="100.1">35</text>
<text x="72" y="97.5">34</text>
<text x="72" y="100.1">36</text>
<text x="63.2" y="102.6">37</text>
<text x="63.2" y="105.2">39</text>
<text x="63.2" y="107.7">41</text>
<text x="72" y="102.6">38</text>
<text x="72" y="105.2">40</text>
<text x="72" y="107.7">42</text>
<text x="63.2" y="110.2">43</text>
<text x="63.2" y="112.8">45</text>
<text x="72" y="110.2">44</text>
<text x="72" y="112.8">46</text>
<text x="63.2" y="115.3">47</text>
<text x="63.2" y="117.9">49</text>
<text x="72" y="115.3">48</text>
<text x="72" y="117.9">50</text>
<text x="63.2" y="120.4">51</text>
<text x="63.2" y="122.9">53</text>
<text x="63.2" y="125.5">55</text>
<text x="72" y="120.4">52</text>
<text x="72" y="122.9">54</text>
<text x="72" y="125.5">56</text>
<text x="63.2" y="128">57</text>
<text x="63.2" y="130.6">59</text>
<text x="72" y="128">58</text>
<text x="72" y="130.6">60</text>
<text x="63.2" y="133.1">61</text>
<text x="63.2" y="135.6">63</text>
<text x="72" y="133.1">62</text>
<text x="72" y="135.6">64</text>
<text x="63.2" y="138.2">65</text>
<text x="63.2" y="140.7">67</text>
<text x="63.2" y="143.3">69</text>
<text x="72" y="138.2">66</text>
<text x="72" y="140.7">68</text>
<text x="72" y="143.3">70</text>
<text x="63.2" y="145.8">71</text>
<text x="63.2" y="148.3">73</text>
<text x="72" y="145.8">72</text>
<text x="72" y="148.3">74</text>
<text x="63.2" y="150.9">75</text>
<text x="63.2" y="153.4">77</text>
<text x="63.2" y="156">79</text>
<text x="72" y="150.9">76</text>
<text x="72" y="153.4">78</text>
<text x="72" y="156">80</text>
<text x="63.2" y="158.5">81</text>
<text x="63.2" y="161">83</text>
<text x="72" y="158.5">82</text>
<text x="72" y="161">84</text>
<text x="63.2" y="163.6">85</text>
<text x="63.2" y="166.1">87</text>
<text x="72" y="163.6">86</text>
<text x="72" y="166.1">88</text>
<text x="63.2" y="168.7">89</text>
<text x="63.2" y="171.2">91</text>
<text x="63.2" y="173.7">93</text>
<text x="72" y="168.7">90</text>
<text x="72" y="171.2">92</text>
<text x="72" y="173.7">94</text>
<text x="63.2" y="176.3">95</text>
<text x="63.2" y="178.8">97</text>
<text x="72" y="176.3">96</text>
<text x="72" y="178.8">98</text>
<text x="62.7" y="183.9">101</text>
<text x="63.2" y="181.4">99</text>
<text x="71.5" y="181.4">100</text>
<text x="71.5" y="183.9">102</text>
<text x="62.7" y="186.4">103</text>
<text x="62.7" y="189">105</text>
<text x="62.7" y="191.5">107</text>
<text x="71.5" y="186.4">104</text>
<text x="71.5" y="189">106</text>
<text x="71.5" y="191.5">108</text>
<text x="62.7" y="194.1">109</text>
<text x="62.7" y="196.6">111</text>
<text x="71.5" y="194.1">110</text>
<text x="71.5" y="196.6">112</text>
<text x="62.7" y="199.1">113</text>
<text x="62.7" y="201.7">115</text>
<text x="71.5" y="199.1">114</text>
<text x="71.5" y="201.7">116</text>
<text x="62.7" y="204.2">117</text>
<text x="62.7" y="206.8">119</text>
<text x="71.5" y="204.2">118</text>
<text x="71.5" y="206.8">120</text>
</g>
<g font-size="1.8" fill="#0000c2">
<text x="190.5" y="63.2">red led turns on if pack- is NC -- i.e. protector closes the low side</text>
<text x="198.1" y="70.6">green led = 3.3v sys good</text>
<text x="198.1" y="72.6">yel led = 5v_usb good</text>
<text x="198.1" y="74.7">org led = batt+ good</text>
<text x="171.4" y="136.9">Pack- Needs to have pins changed</text>
<text x="168.9" y="153.9">Can we use these pins for Pack+ and Pack -????</text>
<text x="168.9" y="155.9">(H1-45, H1-46)</text>
</g>
<g font-size="1.8" fill="#0f0f0f">
<text x="120.7" y="89.9">CHS</text>
<text x="177.8" y="86.1">SW_NO</text>
</g>
<text font-size="1.8" fill="#725600" x="136" y="97.5">File: Blank-Card-Default.kicad_sch</text>
</svg>
